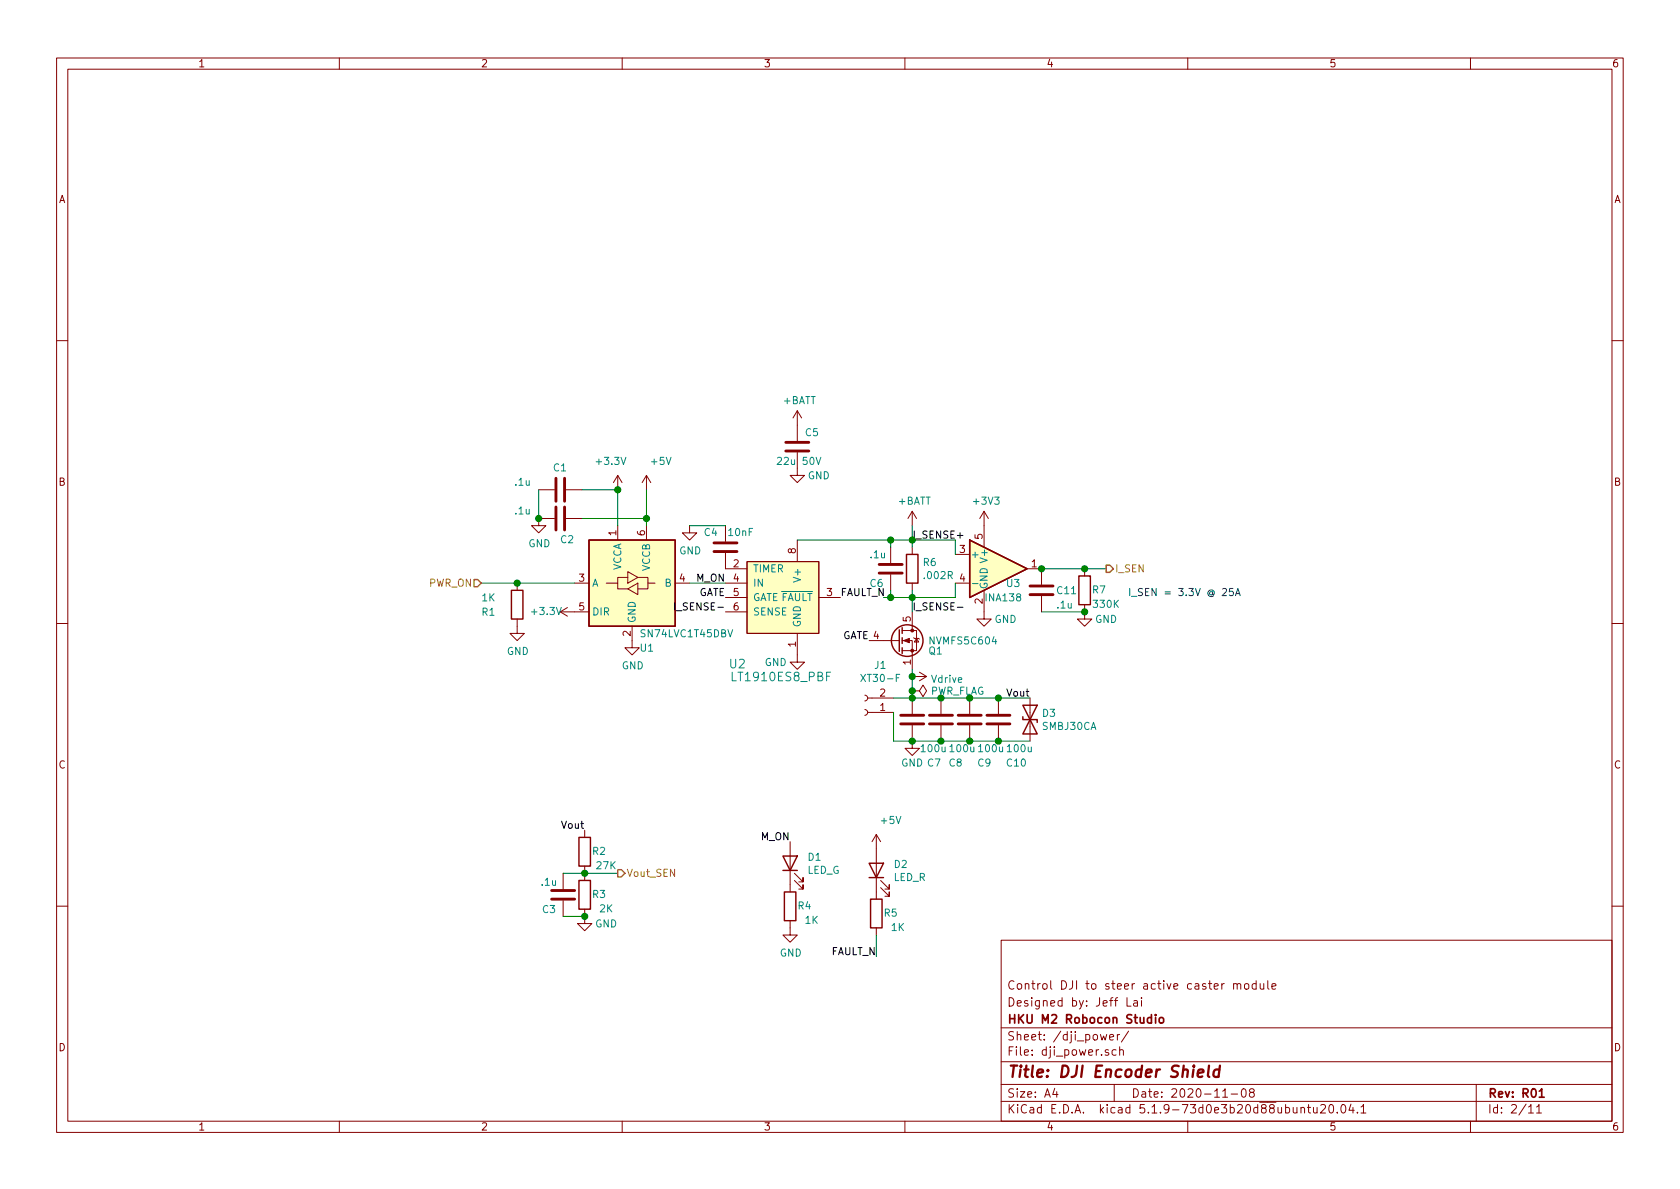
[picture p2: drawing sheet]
<svg xmlns="http://www.w3.org/2000/svg" width="297mm" height="210mm" viewBox="0 0 297 210" stroke-linecap="round" stroke-linejoin="round" font-family="sans-serif">
<g fill="none" stroke="#840000" stroke-width=".18">
<path d="M10 10.3h277v189.9h-277zM12 12.2h273v186.1h-273zM60 10.3v1.9M110 10.3v1.9M160 10.3v1.9M210 10.3v1.9M260 10.3v1.9M10 60.2h2M141 72.6v5.4M141 72.6l-.8 1.3M141 72.6l.7 1.3M285 60.2h2"/>
<path d="M95.2 86.6h2.8M98 91.7h-2.8v1.3h1.3l-1.3 1.2-1.2-1.2h1.2M100.1 91.7h2.8M100.1 86.6h2.8M109.2 84.1v2.5M109.2 93v2.5M109.2 84.1l-.7 1.2M109.2 84.1l.8 1.2M114.3 84.1v2.5M114.3 93v2.5M114.3 84.1l-.8 1.2M114.3 84.1l.8 1.2"/>
<path d="M121.9 93v1.2h1.3l-1.3 1.3-1.3-1.3h1.3M128.3 97.8v2.8h3.8M128.3 93v2.8M132.1 99.3h12.7v12.7h-12.7zM141 80v4.1h1.2l-1.2 1.2-1.3-1.2h1.3M141 95.5v3.8M157.5 96.8v2.8M161.3 90.4v2.6M161.3 96.8v1.2M161.3 90.4l-.8 1.3M161.3 90.4l.8 1.3M168.9 98h2.5"/>
<path d="M174 90.4l-.8 1.3M174 90.4v6.4M174 90.4l.8 1.3M10 110.3h2M91.4 109.5v2.5h1.3l-1.3 1.3-1.2-1.3h1.2M91.4 103.1v1.3M99.1 108.2h5M99.1 108.2l1.2 .8M100.3 107.4l-1.2 .8M101.6 103.1h2.5M107.2 103.1h2v1h1.8M111 102.1h-1.8v1"/>
<path d="M111 101.1l1.8 1-1.8 1zM111 104.1l1.8-1v2.1zM111.8 110.7v3.8h1.2l-1.2 1.3-1.3-1.3h1.3M112.8 102.1h1.8v1h1.2M114.6 103.1v1h-1.8M119.4 103.1h2.5M128.3 103.1h3.8M128.3 105.7h3.8M128.3 108.2h3.8M141 112v5.1h1.2l-1.2 1.3-1.3-1.3h1.3M144.8 105.7h3.8M153.7 113.3h5.3"/>
<path d="M157.5 101.6v2.8M159.5 113.3h1.8v5.1M159.5 111.5h2.6v3.6h-2.6M161.3 119.6h2.5M161.3 103.1v1.3M161.3 108.2v3.3M161.5 112.8l.2 .1h.7l.2 .1M162.1 112.9l.3 .6h-.7zM162.6 118.9l1.2 .7M163.8 119.6l-1.2 .8M168.9 103.1h2.5M174 104.4v5.1h1.3l-1.3 1.2-1.3-1.2h1.3"/>
<path d="M181.6 100.6h2.5v2.8M184.1 105.4v2.8M191.8 106.9v2.6h1.2l-1.2 1.2-1.3-1.2h1.3M191.8 100.6v1.2M285 110.3h2M152.9 122.9l.3 .2 .2 .2-.1 .5-.4 .1M152.9 125.5l.3 .1 .2 .3-.1 .4-.4 .2M153.4 123.4h4.6M153.4 126h4.6M161.3 128.3v4h1.3l-1.3 1.3-1.3-1.3h1.3M161.3 122.2h1.3l.6-1 .6 1-.6 1-.6-1M161.3 122.2h.1"/>
<path d="M161.3 123.4v2.8M166.4 123.4v2.8M166.4 128.3v2.8M171.4 123.4v2.8M171.4 128.3v2.8M176.5 123.4v2.8M176.5 128.3v2.8M182.1 123.4v7.7M99.6 154.4v2.8M99.6 159.3v2.7M103.4 146.8v1.3M103.4 153.2v2.5"/>
<path d="M139.7 148.8v8.9M140.5 155.7l1.5 1.5v-.7v.7h-.8M140.5 154.4l1.5 1.6v-.8v.8h-.8M154.9 147.6l-.7 1.2M154.9 147.6v11.4M154.9 147.6l.8 1.2M155.7 157l1.5 1.5v-.8v.8h-.7M155.7 155.7l1.5 1.5v-.7v.7h-.7M10 160.2h2M103.4 160.8v2.5h1.2l-1.2 1.3-1.3-1.3h1.3M139.7 162.8v2.5h1.3l-1.3 1.3-1.3-1.3h1.3M154.9 164.1v1.2"/>
<path d="M177 166.3h108v32h-108zM199.3 176.4v1.5h.7M200.5 177h.5l.1 .9M201.1 177.3l-.5 .1a.29 .29 0 0 0-.2 .2 .29 .29 0 0 0 .2 .3l.5-.1M201.8 176.4v.2M201.8 176.9v1M216.5 173.9l-.5 .3M218.1 174.1l.2-.2 .4 .1v.9M218.1 173.9v1M218.7 174.1l.2-.2 .4 .1 .1 .9M220.1 174.1l.2-.2 .5 .2v.7l-.3 .1-.4-.1zM222.1 174l-.4-.1-.3 .3 .1 .6 .2 .1 .4-.1"/>
<path d="M222.1 173.4v1.5M222.8 173.9v.8a.37 .37 0 0 0 .6 .1M223.4 173.9v1M224.2 173.4v1.3l.2 .2M224.9 174.4l.7-.1-.1-.3-.4-.1-.2 .2v.7h.6M285 160.2h2M60 198.3v1.9M110 198.3v1.9M160 198.3v1.9M177 194.8h108M177 191.8h108M177 187.8h108"/>
<path d="M177 181.8h108M186.5 192.5l-.4 1h1M186.8 193v1M194.6 182.9l.2 1 .3-.7 .3 .7 .3-1M196 185.7a.37 .37 0 0 0-.6 .1l.1 .2 .5 .2 .1 .1-.3 .3-.4-.1M196.2 183.4l.7-.1-.1-.3-.4-.1-.2 .2 .1 .7h.5M197 191.8v3M197.3 185.7l-.4-.1-.3 .3 .1 .6 .2 .1 .4-.1M197.6 182.9v1M198 185.7a.37 .37 0 0 1 .6 .1v.8M198 182.9l-.4 .2v.1M198 185.1v1.5"/>
<path d="M199.5 182.3l-1.2 2M210 198.3v1.9M216.2 194h.8M217.7 193.5h1.1M219.6 192.7l.4-.2a.94 .94 0 0 1 0 1.5 .82 .82 0 0 1-.4-1.3zM221.2 193.2l-.3-.3 .1-.2 .2-.2 .4 .1 .2 .2-.1 .2-.6 .2a.48 .48 0 0 0-.1 .7l.2 .1 .5-.1a.48 .48 0 0 0-.1-.7h-.1M230 196l.2-.2 .4 .1 .1 .9M230 195.8v1M231.2 195.8h.5M231.4 195.3v1.3l.3 .2M232.2 195.8l.1 .9 .4 .1 .2-.1M232.9 195.8v1"/>
<path d="M233.5 195.5l.2-.2h.4l.3 .5-.9 1h.9M235.2 195.4l.2-.1a.94 .94 0 0 1 0 1.5 .82 .82 0 0 1-.2-1.4zM236.4 196.7v.1M237.3 195.4l.1-.1a.8 .8 0 0 1 .6 .8 .8 .8 0 0 1-.6 .7 1 1 0 0 1-.1-1.4zM238.9 195.2l-.4 1.1h.9M239.2 195.8v1M240 196.7v.1M240.6 195.8l.5-.5v1.5M240.6 196.8h.9M260 198.3v1.9M261 191.8v6.5M270.3 195.8l.4-.5v1.5"/>
<path d="M270.3 196.8h.8M271.7 195.8l.4-.5v1.5M271.7 196.8h.8"/>
</g>
<path d="M203.6 179.4v1.5M204.3 179.4v.2M204.3 179.9v1M203.6 180l-.4-.1-.3 .3v.6l.3 .1 .4-.1M205 180.1l.2-.2 .5 .2v.7l-.2 .1-.5-.1zM272.2 193l.4-.5v1.5M272.2 194h.8" fill="none" stroke="#840000" stroke-width=".3"/>
<path d="M211.8 189.8l1-.2-.1-.4-.5-.1-.4 .3v.9l.2 .1 .6-.1M213.8 188.4l-.2 1.8 .2 .2M215.6 189.2a.68 .68 0 0 0-1 .3v.8l.3 .1 .5-.1M215.7 188.4l-.3 2" fill="none" stroke="#840000" stroke-width=".41"/>
<g fill="none" stroke="#840000" stroke-width=".51">
<path d="M138.9 79.8h4.1M138.9 78.2h4.1M98.3 84.6v4M98.3 89.7v4M99.8 84.6v4M99.8 89.7v4M126.2 96h4.1M126.2 97.5h4.1M155.4 99.8h4.1M155.4 101.3h4.1M182.1 105.2h4.1M182.1 103.6h4.1"/>
<path d="M159.3 128h4M159.3 126.5h4M164.3 128h4.1M164.3 126.5h4.1M169.4 128h4.1M169.4 126.5h4.1M174.5 128h4.1M174.5 126.5h4.1M97.5 159h4.1M97.5 157.5h4.1"/>
</g>
<g fill="none" stroke="#840000" stroke-width=".25">
<path d="M104.1 95.5h15.3v15.2h-15.3zM160.3 98h2v5.1h-2zM171.4 95.5l10.2 5.1-10.2 5.1zM90.4 104.4h2.1v5.1h-2.1zM159 111.4v3.8M159.5 111v1M159.5 112.8v1M159.5 114.5v1.1M190.8 101.8h2v5.1h-2zM180.8 126.7v.5h2.6v.6M180.8 124.7l2.6 5.1h-2.6l2.6-5.1zM102.4 155.7h2v5.1h-2z"/>
<path d="M102.4 148.1h2v5.1h-2zM138.4 151.4h2.6l-1.3 2.5zM138.4 153.9h2.6M138.7 157.7h2v5.1h-2zM153.7 152.6h2.5l-1.3 2.6zM153.7 155.2h2.5M153.9 159h2.1v5.1h-2.1z"/>
<circle cx="160.4" cy="113.3" r="2.79"/>
</g>
<g fill="#ffffc2" stroke="#ffffc2" stroke-width=".18">
<path d="M171.4 95.5l10.2 5.1-10.2 5.1z"/>
<path d="M132.1 99.3h12.7v12.7h-12.7z"/>
<path d="M104.1 95.5h15.3v15.2h-15.3z"/>
</g>
<path d="M144.3 80.9l.4 1.2 .4-1.2M171.9 103.2h1" fill="none" stroke="#008484" stroke-width=".18"/>
<g fill="#840000" stroke="#840000" stroke-width=".18">
<path d="M159.8 113.3l1-.4v.8z"/>
<circle cx="161.3" cy="115.1" r=".25"/>
<circle cx="161.3" cy="111.5" r=".25"/>
</g>
<g fill="none" stroke="#008400" stroke-width=".18">
<path d="M95.2 86.6v5.1M102.9 86.6h6.3v6.4M102.9 91.7h11.4M114.3 86.6v6.4M121.9 93h6.4M141 95.5h27.9v2.5M157.5 95.5v1.3M161.3 93v3.8M85.1 103.1h16.5M121.9 103.1h6.4M157.5 104.4v1.3M161.3 104.4v3.8"/>
<path d="M161.3 118.4v5M168.9 103.1v2.6h-12.7M184.1 100.6h11.5M184.1 108.2h7.7M158 126v5.1h24.1M158 123.4h24.1M99.6 154.4h9.6M99.6 162h3.8M154.9 165.3v3.9"/>
</g>
<path d="M195.6 99.9h.6l.6 .7-.6 .6h-.6zM83.8 102.5h.7l.6 .6-.6 .7h-.7zM109.2 153.8h.7l.6 .6-.6 .7h-.7z" fill="none" stroke="#848400" stroke-width=".25"/>
<path d="M119.3 106.6v1.3M119.6 108h1M169.3 107.4h1" fill="none" stroke="#000" stroke-width=".18"/>
<path d="M216.2 104.2l.4-.1 .3 .3-.1 .2-.7 .7h.8M218 104.1h-.6l-.1 .6 .5-.2 .3 .3v.3l-.3 .2-.5-.1M218.4 105.3l.5-1.2 .4 1.2M218.6 105h.6" fill="none" stroke="#0000c2" stroke-width=".18"/>
<g fill="#008400" stroke="#008400" stroke-width=".25">
<circle cx="176.5" cy="123.4" r=".51"/>
<circle cx="103.4" cy="162" r=".51"/>
<circle cx="161.3" cy="95.5" r=".51"/>
<circle cx="157.5" cy="105.7" r=".51"/>
<circle cx="166.4" cy="123.4" r=".51"/>
<circle cx="161.3" cy="131.1" r=".51"/>
<circle cx="161.3" cy="122.2" r=".51"/>
<circle cx="184.2" cy="100.6" r=".51"/>
<circle cx="91.4" cy="103.1" r=".51"/>
<circle cx="161.3" cy="119.6" r=".51"/>
<circle cx="191.8" cy="100.6" r=".51"/>
<circle cx="166.4" cy="131.1" r=".51"/>
<circle cx="171.5" cy="131.1" r=".51"/>
<circle cx="191.8" cy="108.2" r=".51"/>
<circle cx="95.3" cy="91.7" r=".51"/>
<circle cx="171.5" cy="123.4" r=".51"/>
<circle cx="157.5" cy="95.5" r=".51"/>
<circle cx="161.3" cy="105.7" r=".51"/>
<circle cx="176.5" cy="131.1" r=".51"/>
<circle cx="161.3" cy="123.4" r=".51"/>
<circle cx="114.3" cy="91.7" r=".51"/>
<circle cx="103.4" cy="154.4" r=".51"/>
<circle cx="109.2" cy="86.6" r=".51"/>
</g>
<text font-size="2.8" fill="#840000" x="178" y="190.5">Title: DJI Encoder Shield</text>
<g font-size="2.1" fill="#008484">
<text x="129" y="118.2">U2</text>
<text x="129.7" y="120.5">LT1910ES8_PBF</text>
</g>
<g font-size="2.1" fill="#840000">
<text x="178" y="178">Designed by: Jeff Lai</text>
<text x="178" y="175">Control DJI to steer active caster module</text>
<text x="178" y="184">Sheet: /dji_power/</text>
<text x="178" y="181">HKU M2 Robocon Studio</text>
<text x="178" y="186.7">File: dji_power.sch</text>
<text x="178" y="196.9">KiCad E.D.A. kicad 5.1.9-73d0e3b20d88ubuntu20.04.1</text>
<text x="178" y="194.1">Size: A4</text>
<text x="200" y="194.1">Date: 2020-11-08</text>
<text x="263" y="194.1">Rev: R01</text>
<text x="263" y="196.9">Id: 2/11</text>
</g>
<g font-size="1.8" fill="#840000">
<text x="35" y="11.9">1</text>
<text x="85" y="11.9">2</text>
<text x="135" y="11.9">3</text>
<text x="185" y="11.9">4</text>
<text x="235" y="11.9">5</text>
<text x="285" y="11.9">6</text>
<text x="10.4" y="35.9">A</text>
<text x="285.4" y="35.9">A</text>
<text x="10.4" y="85.9">B</text>
<text x="285.4" y="85.9">B</text>
<text x="109" y="94.7" transform="rotate(-90 109 94.7)">1</text>
<text x="114" y="94.7" transform="rotate(-90 114 94.7)">6</text>
<text x="173.7" y="95.3" transform="rotate(-90 173.7 95.3)">5</text>
<text x="129.7" y="100.3">2</text>
<text x="140.7" y="97.9" transform="rotate(-90 140.7 97.9)">8</text>
<text x="169.7" y="97.8">3</text>
<text x="182.4" y="100.3">1</text>
<text x="102.4" y="102.9">3</text>
<text x="102.4" y="107.9">5</text>
<text x="120.2" y="102.9">4</text>
<text x="129.7" y="102.9">4</text>
<text x="129.7" y="105.4">5</text>
<text x="129.7" y="107.9">6</text>
<text x="146.2" y="105.4">3</text>
<text x="169.7" y="102.9">4</text>
<text x="173.7" y="106.8" transform="rotate(-90 173.7 106.8)">2</text>
<text x="111.5" y="112.5" transform="rotate(-90 111.5 112.5)">2</text>
<text x="161" y="110" transform="rotate(-90 161 110)">5</text>
<text x="140.7" y="114.4" transform="rotate(-90 140.7 114.4)">1</text>
<text x="161" y="117.6" transform="rotate(-90 161 117.6)">1</text>
<text x="155.6" y="125.7">1</text>
<text x="155.6" y="123.2">2</text>
<text x="10.4" y="135.9">C</text>
<text x="285.4" y="135.9">C</text>
<text x="10.4" y="185.9">D</text>
<text x="285.4" y="185.9">D</text>
<text x="35" y="199.9">1</text>
<text x="85" y="199.9">2</text>
<text x="135" y="199.9">3</text>
<text x="185" y="199.9">4</text>
<text x="235" y="199.9">5</text>
<text x="285" y="199.9">6</text>
</g>
<g font-size="1.8" fill="#008484">
<text x="138.5" y="71.5">+BATT</text>
<text x="142.4" y="77.1">C5</text>
<text x="97.9" y="83.4">C1</text>
<text x="105.6" y="82.2">+3.3V</text>
<text x="115.2" y="82.2">+5V</text>
<text x="137.9" y="82.2">22u 50V</text>
<text x="91.1" y="85.9">.1u</text>
<text x="142.8" y="84.8">GND</text>
<text x="158.8" y="89.2">+BATT</text>
<text x="172.3" y="89.2">+3V3</text>
<text x="91.1" y="91">.1u</text>
<text x="124.6" y="94.8">C4</text>
<text x="128.9" y="94.8">10nF</text>
<text x="93.4" y="96.8">GND</text>
<text x="99.2" y="96.1">C2</text>
<text x="109.9" y="101" transform="rotate(-90 109.9 101)">VCCA</text>
<text x="114.9" y="101" transform="rotate(-90 114.9 101)">VCCB</text>
<text x="120.1" y="98">GND</text>
<text x="133.1" y="101.2">TIMER</text>
<text x="153.9" y="98.7">.1u</text>
<text x="163.3" y="100.1">R6</text>
<text x="171.6" y="98.7">+</text>
<text x="85.2" y="106.3">1K</text>
<text x="104.6" y="103.8">A</text>
<text x="117.6" y="103.8">B</text>
<text x="133.1" y="103.8">IN</text>
<text x="133.1" y="106.3">GATEFAULT</text>
<text x="141.6" y="102.5" transform="rotate(-90 141.6 102.5)">V+</text>
<text x="153.9" y="103.8">C6</text>
<text x="163.5" y="102.4">.002R</text>
<text x="174.4" y="106.3">INA138</text>
<text x="174.6" y="104.3" transform="rotate(-90 174.6 104.3)">GND V+</text>
<text x="178" y="103.8">U3</text>
<text x="187" y="105.1">C11</text>
<text x="187" y="107.6">.1u</text>
<text x="193.2" y="104.9">R7</text>
<text x="193.4" y="107.5">330K</text>
<text x="85.2" y="108.9">R1</text>
<text x="94.2" y="108.8">+3.3V</text>
<text x="104.6" y="108.8">DIR</text>
<text x="112.4" y="110.2" transform="rotate(-90 112.4 110.2)">GND</text>
<text x="113.5" y="112.7">SN74LVC1T45DBV</text>
<text x="133.1" y="108.8">SENSE</text>
<text x="141.6" y="111" transform="rotate(-90 141.6 111)">GND</text>
<text x="164.6" y="114">NVMFS5C604</text>
<text x="175.8" y="110.2">GND</text>
<text x="193.6" y="110.2">GND</text>
<text x="89.6" y="115.8">GND</text>
<text x="109.9" y="118.4">GND</text>
<text x="113.3" y="115.2">U1</text>
<text x="135.2" y="117.8">GND</text>
<text x="154.7" y="118.3">J1</text>
<text x="164.3" y="115.7">Q1</text>
<text x="152.7" y="120.6">XT30-F</text>
<text x="164.4" y="122.9">PWR_FLAG</text>
<text x="164.8" y="120.7">Vdrive</text>
<text x="184.4" y="126.8">D3</text>
<text x="184.4" y="129.1">SMBJ30CA</text>
<text x="159.3" y="135.6">GND C7</text>
<text x="163" y="133">100u 100u 100u 100u</text>
<text x="167.8" y="135.6">C8</text>
<text x="172.9" y="135.6">C9</text>
<text x="178.1" y="135.6">C10</text>
<text x="155.9" y="145.7">+5V</text>
<text x="104.8" y="151.2">R2</text>
<text x="105.5" y="153.7">27K</text>
<text x="142.7" y="154.5">LED_G</text>
<text x="142.9" y="152.2">D1</text>
<text x="158" y="155.8">LED_R</text>
<text x="158.1" y="153.5">D2</text>
<text x="95.8" y="156.6">.1u</text>
<text x="96" y="161.5">C3</text>
<text x="104.8" y="158.8">R3</text>
<text x="106.1" y="161.3">2K</text>
<text x="141.1" y="160.8">R4</text>
<text x="105.2" y="164">GND</text>
<text x="142.4" y="163.4">1K</text>
<text x="156.4" y="162.1">R5</text>
<text x="157.6" y="164.6">1K</text>
<text x="137.9" y="169.2">GND</text>
</g>
<g font-size="1.8">
<text x="161.3" y="95.2">I_SENSE+</text>
<text x="120.2" y="107.9">I_SENSE-</text>
<text x="123.2" y="102.9">M_ON</text>
<text x="123.4" y="105.4">GATE</text>
<text x="148.6" y="105.4">FAULT_N</text>
<text x="161.3" y="107.9">I_SENSE-</text>
<text x="148.8" y="113">GATE 4</text>
<text x="178.2" y="123.2">Vout</text>
<text x="99.4" y="146.6">Vout</text>
<text x="134.6" y="148.6">M_ON</text>
<text x="146.9" y="168.9">FAULT_N</text>
</g>
<g font-size="1.8" fill="#848400">
<text x="197.1" y="101.2">I_SEN</text>
<text x="75.8" y="103.8">PWR_ON</text>
<text x="110.7" y="155.1">Vout_SEN</text>
</g>
<text font-size="1.8" fill="#0000c2" x="199.4" y="105.4">I_SEN = 3.3V @ 25A</text>
</svg>
